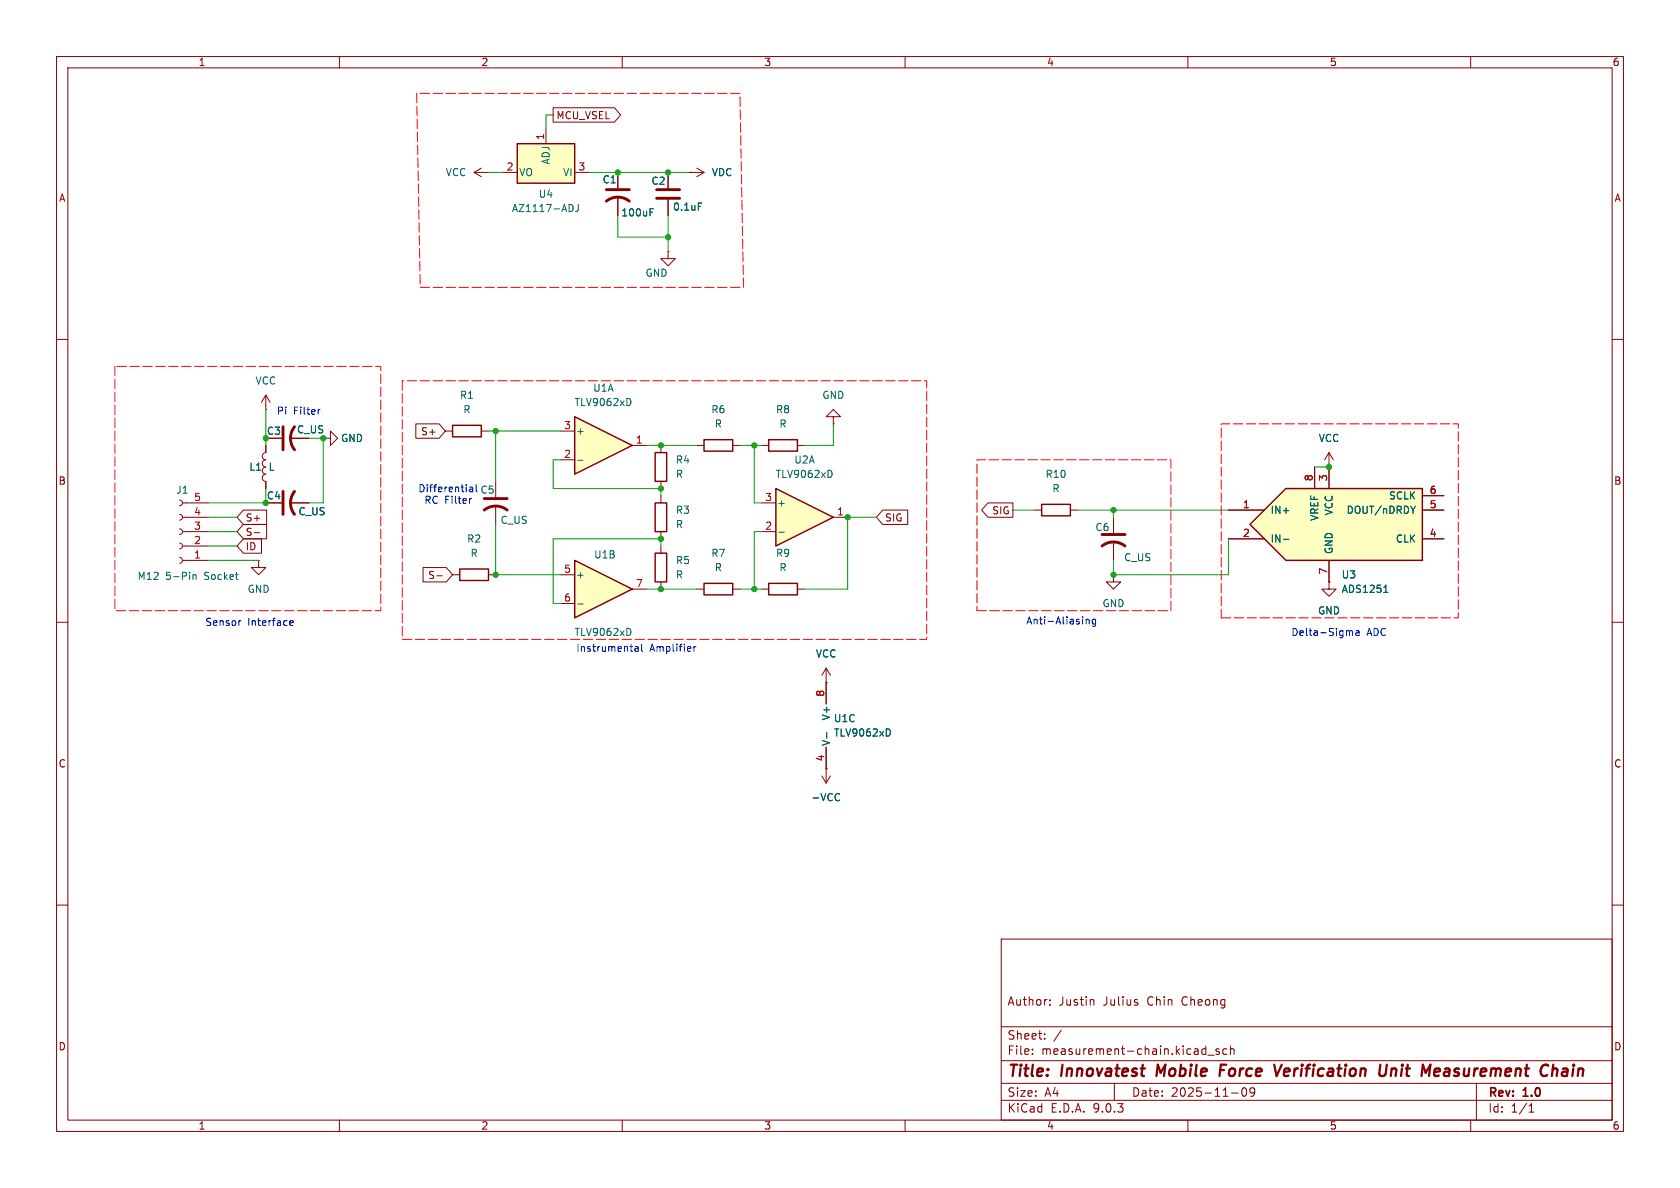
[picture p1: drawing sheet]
<svg xmlns="http://www.w3.org/2000/svg" width="297mm" height="210mm" viewBox="0 0 297 210" stroke-linecap="round" stroke-linejoin="round" font-family="sans-serif">
<g fill="none" stroke="#840000" stroke-width=".18">
<path d="M10 10h277v190h-277zM12 12h273v186h-273zM60 10v2M110 10v2M160 10v2M210 10v2M260 10v2M10 60h2M285 60h2M116.8 87.6v1.3M116.8 94v1.3M10 110h2"/>
<path d="M285 110h2M10 160h2M177 166h108v32h-108zM185.6 177.6v.1M185.6 176.8v.1M193.2 176.7l.2 .2v.8M201 177.2l.2 .2-.2 .3M201 176.7l.1 .1M285 160h2M60 198v2M110 198v2M160 198v2"/>
<path d="M177 194.5h108M177 191.5h108M177 187.5h108M177 181.5h108M182.5 186.3v.1M182.5 185.5v.1M184.7 183.6v.1M184.7 182.8v.1M187.6 182.1l-1.3 2M197 191.5v3M210 198v2M212.7 185.4l.5 .1"/>
<path d="M213.2 184.9v1.5M213.2 186.3l-.5 .1M213.5 186.5h1.2M215.5 185.5l-.3-.1-.2 .2v.2l.5 .2v.3h-.5M216.9 185.5l-.4-.1-.3 .3v.4l.1 .2h.6M217.5 185.5l.2-.1 .4 .1 .1 .9M217.5 184.9v1.5M217.7 193.2h1.2M219.7 192.4l.2-.1a.81 .81 0 0 1 .6 .6 .81 .81 0 0 1-.3 .8l-.2 .1a.81 .81 0 0 1-.3-1.4zM221.8 192.9l-.3 .3h-.3l-.2-.3 .1-.5 .4-.1 .2 .1a.99 .99 0 0 1-.3 1.4h-.3M260 198v2M261 191.5v6.5"/>
<path d="M270.3 196.6h.9M270.3 195.5l.4-.4v1.5"/>
</g>
<g fill="none" stroke="#840000" stroke-width=".4">
<path d="M204.7 188.2l-.3 2M215.7 189.2h.7M216.8 188.2h-1l-.2 2M226.6 188.2l-.9 2M227.4 188.9l-.3 .3-.1 .7 .2 .3h.4M228 189.4l-1 .1M244 188.2l-.2 1.6M245.2 188.2l-.2 1.6a.64 .64 0 0 1-1.1 .2M246 188.9l-.1 1.3M246.6 188.9l-.6 .2M253.6 190.1l.2 .1 .6-.1M253.6 189.2l.3-.3h.4l.3 .3v.2l-1 .1"/>
<path d="M274.5 189.1a.49 .49 0 0 1 .8 .1l-.1 1M274.6 188.2l-.3 2M276.9 188.9l-.6 .1M276.9 189.4h-.5a.4 .4 0 0 0-.3 .4 .4 .4 0 0 0 .2 .4h.5"/>
</g>
<path d="M115.8 88.9h2.1v5.1h-2.1z" fill="none" stroke="#840000" stroke-width=".25"/>
<path d="M221 92.7l6.3-6.3h24.2v12.7h-24.2z" fill="#ffffc2"/>
<path d="M221 92.7l6.3-6.3h24.2v12.7h-24.2z" fill="none" stroke="#840000" stroke-width=".25"/>
<path d="M217.2 90.2h6.3M217.2 95.3h6.3M232.4 82.6v3.8M234.9 82.6v3.8M234.9 99.1v3.8M251.5 90.2h3.8M251.5 95.3h3.8M251.5 87.6h3.8" fill="none" stroke="#840000" stroke-width=".18"/>
<path d="M226.9 95.3h.9M250.2 89.5l-.4 .6M244.6 104.7h.8M244.9 103.6l.1-.2v1.3" fill="none" stroke="#006464" stroke-width=".18"/>
<path d="M91.4 25.4h10.2v7h-10.2z" fill="#ffffc2"/>
<path d="M91.4 25.4h10.2v7h-10.2zM184.1 89.2h5.1v2h-5.1zM81.3 100.6h5.1v2h-5.1z" fill="none" stroke="#840000" stroke-width=".25"/>
<g fill="none" stroke="#840000" stroke-width=".18">
<path d="M83.8 30.5h2.6M83.8 30.5l1.3 .7M85.1 29.7l-1.3 .8M86.4 30.5h.1M88.9 30.5h2.5M96.5 22.9v2.5M101.6 30.5h2.5M109.2 30.5v2.8M109.2 34.8v3.3M118.1 30.5v2.8M118.1 35.3v2.8M121.9 30.5h.1"/>
<path d="M121.9 30.5h2.6M123.2 29.7l1.3 .8M124.5 30.5l-1.3 .7M118.1 44.5v1.2h1.3l-1.3 1.3-1.3-1.3h1.3M118.1 44.5h.1M47 72.4h.1M47 69.9l-.8 1.2M47 69.9l.8 1.2M47 69.9v2.5M47 78.7v1.3M51.3 77.5h3.3M57.1 77.5h1.3v-1.3l1.3 1.3-1.3 1.2v-1.2"/>
<path d="M31.7 98.6l.4 .1 .2 .4-.2 .3-.4 .2M31.7 96l.4 .2 .2 .3-.2 .4-.4 .1M31.7 93.5l.4 .1 .2 .4-.2 .3-.4 .2M31.7 90.9l.4 .2 .2 .3-.2 .4-.4 .1M31.7 88.4l.4 .1 .2 .4-.2 .4-.4 .1M32.3 99.1h4.5M32.3 96.5h4.5M32.3 94h4.5M32.3 91.4h4.5M32.3 88.9h4.5M45.7 99.1v1.2h1.3l-1.3 1.3-1.3-1.3h1.3M45.7 99.1h.1"/>
<path d="M47 80a.64 .64 0 0 0-.6 .7 .64 .64 0 0 0 .6 .6 .64 .64 0 0 0-.6 .6 .64 .64 0 0 0 .6 .7 .64 .64 0 0 0-.6 .6 .64 .64 0 0 0 .6 .6 .63 .63 0 0 0-.6 .7 .63 .63 0 0 0 .6 .6v1.3M51.3 88.9h3.3M87.6 85.1v2.8M87.6 89.4v3.3M182.9 90.2h1.2M189.2 90.2h1.3M80 101.6h1.3M86.4 101.6h1.2M146 118.1v6.4M146 118.1l-.7 1.3M146 118.1l.8 1.3M196.8 101.6v1.3h1.3l-1.3 1.2-1.2-1.2h1.2"/>
<path d="M196.8 101.6h.1M145.3 137.2l.7 1.2M146 135.9h.1M146 120.7h.1M146 132.1v6.3M146.8 137.2l-.8 1.2"/>
</g>
<path d="M100.9 36.1a.68 .68 0 0 1 .4 .7 .68 .68 0 0 1-.4 .6M102.2 36.1v.9a.41 .41 0 0 1-.4 .4M114.9 37.5h.4M114.9 36.9h.6M123.5 35.9h.6M34.1 101.6v.8M34.1 101.7l.2-.1h.3l.1 .8M146.1 129.5v1M157.2 128.9l.2 .5-.2 .7M148.2 140.3l.2 .1M148.4 141.4l-.2 .1" fill="none" stroke="#006464" stroke-width=".18"/>
<path d="M107.2 35.6a3.3 3.3 0 0 1 4.1 0M107.2 33.5h4.1M116.1 33.5h4M116.1 35.1h4M50 75.4v4.1M52.1 75.4a3.3 3.3 0 0 0 0 4.1M50 86.9v4M52.1 86.9a3.3 3.3 0 0 0 0 4M85.6 90.2a3.3 3.3 0 0 1 4.1 0M85.6 88.1h4.1" fill="none" stroke="#840000" stroke-width=".51"/>
<path d="M101.6 99.1l10.2 5-10.2 5.1z" fill="#ffffc2"/>
<path d="M101.6 99.1l10.2 5-10.2 5.1z" fill="none" stroke="#840000" stroke-width=".25"/>
<path d="M99.1 101.6h2.5M99.1 106.7h2.5M111.8 104.1h2.5" fill="none" stroke="#840000" stroke-width=".18"/>
<path d="M102.1 106.8h1M111.3 111.1l.2 .5-.2 .7" fill="none" stroke="#006464" stroke-width=".18"/>
<path d="M137.2 86.4l10.1 5-10.1 5.1z" fill="#ffffc2"/>
<path d="M80 75.2h5.1v2h-5.1zM124.5 77.7h5v2.1h-5zM135.9 77.7h5.1v2.1h-5.1zM115.8 97.8h2.1v5.1h-2.1zM115.8 80h2.1v5.1h-2.1zM137.2 86.4l10.1 5-10.1 5.1zM124.5 103.1h5v2.1h-5zM135.9 103.1h5.1v2.1h-5.1z" fill="none" stroke="#840000" stroke-width=".25"/>
<g fill="none" stroke="#840000" stroke-width=".18">
<path d="M78.7 76.2h1.3M85.1 76.2h1.3M116.8 78.7v1.3M123.2 78.7h1.3M129.5 78.7h1.3M134.6 78.7h1.3M141 78.7h1.2M147.3 73.7h1.3l-1.3-1.3-1.3 1.3h1.3v1.2M147.3 74.9h.1M116.8 85.1v1.3M116.8 96.5v1.3M134.6 88.9h2.6"/>
<path d="M134.6 94h2.6M147.3 91.4h2.6M116.8 102.9v1.2M123.2 104.1h1.3M129.5 104.1h1.3M134.6 104.1h1.3M141 104.1h1.2"/>
</g>
<path d="M137.7 94.1h1M146.9 83.2l.2 .5-.2 .6" fill="none" stroke="#006464" stroke-width=".18"/>
<path d="M101.6 73.7l10.2 5-10.2 5.1z" fill="#ffffc2"/>
<path d="M101.6 73.7l10.2 5-10.2 5.1z" fill="none" stroke="#840000" stroke-width=".25"/>
<g fill="none" stroke="#840000" stroke-width=".18">
<path d="M97.8 19h10.8l1.1 1.3-1.1 1.3h-10.8zM109.2 30.5v2.8M109.2 34.8v3.3M118.1 30.5v2.8M118.1 35.3v2.8M121.9 30.5h.1M47 78.7v1.3M51.3 77.5h3.3M73.5 74.9h4.1l1.1 1.3-1.1 1.3h-4.1zM99.1 76.2h2.5M111.8 78.7h2.5M43 92.7h4.1v2.6h-4.1l-1.1-1.3z"/>
<path d="M43 95.2h3.2v2.6h-3.2l-1.1-1.3zM43 90.2h4.1v2.5h-4.1l-1.1-1.3zM45 94.2h.9M47 85.1v1.3M51.3 88.9h3.3M99.1 81.3h2.5M156.1 90.2h4.4v2.5h-4.4l-1.2-1.3zM174.7 88.9h4.4v2.5h-4.4l-1.2-1.2zM196.8 91.4v2.8M196.8 95.8v3.3M217.2 90.2h6.3M217.2 95.3h6.3"/>
<path d="M232.4 82.6v3.8M234.9 82.6h.1M234.9 80l-.7 1.3M234.9 80l.8 1.3M234.9 80v6.4M234.9 99.1v3.8M251.5 90.2h3.8M251.5 95.3h3.8M251.5 87.6h3.8M74.8 100.3h4.1l1.1 1.3-1.1 1.3h-4.1zM77.2 101.8h1M234.9 102.9v1.2h1.3l-1.3 1.3-1.2-1.3h1.2"/>
<path d="M234.9 102.9h.1M146 120.7h.1M146 135.9h.1M146 120.7v3.8M146 132.1v3.8"/>
</g>
<g fill="none" stroke="#006464" stroke-width=".18">
<path d="M114.9 37.5h.4M114.9 36.9h.6M123.5 35.9h.6M111.3 70.5l.2 .5-.2 .6M102.1 81.4h1M226.9 95.3h.9M250.2 89.5l-.4 .6M244.6 104.7h.8M244.9 103.6l.1-.2v1.3M146.1 129.5v1M157.2 128.9l.2 .5-.2 .7M148.2 140.3l.2 .1"/>
<path d="M148.4 141.4l-.2 .1"/>
</g>
<path d="M194.8 96.5a3.3 3.3 0 0 1 4.1 0M194.8 94.5h4.1" fill="none" stroke="#840000" stroke-width=".51"/>
<path d="M73.7 16.5l.6 34.3h57.1l-.6-34.3h-57.1M20.3 64.8v43.2h47v-43.2h-47M71.1 67.3v45.7h92.7v-45.7h-92.7M172.7 108h34.3v-26.7h-34.3v26.7M215.9 109.2h41.9v-34.3h-41.9v34.3" fill="none" stroke="#f00" stroke-width=".18" stroke-dasharray="1.7 .6"/>
<g fill="none" stroke="#009600" stroke-width=".18">
<path d="M86.4 30.5h2.5M97.8 20.3h-1.3v2.6M104.1 30.5h17.8M109.2 38.1v3.8h8.9M118.1 38.1v6.4M47 72.4v6.3M57.1 77.5v11.4h-2.5M86.4 76.2h12.7M87.6 76.2v8.9M114.3 78.7h8.9M130.8 78.7h3.8M133.3 78.7v10.2h1.3"/>
<path d="M147.3 74.9v3.8h-5.1M36.8 96.5h5.1M36.8 99.1h8.9M36.8 94h5.1M36.8 91.4h5.1M47 86.4v2.5h-10.2M87.6 92.7v8.9h11.5M99.1 81.3h-1.3v5.1h19v1.2M116.8 96.5v-1.2h-19v11.4h1.3M134.6 94h-1.3v10.1M154.9 91.4h-5v12.7h-7.7M179.1 90.2h3.8"/>
<path d="M190.5 90.2h26.7M196.8 90.2v1.2M217.2 95.3v6.3h-20.4v-2.5M232.4 82.6h2.5M114.3 104.1h8.9M130.8 104.1h3.8"/>
</g>
<g fill="none" stroke="#0000c2" stroke-width=".18">
<path d="M56.6 72.4h-.2M83 86.2h.5l.1 .7M83.4 88.1l-.3 .1M83.6 86.4l-.5 .1-.1 .1 .1 .3h.5M84.2 85.7v1.1l.2 .1M42.6 109.7l-.2 .1M51.2 110.1l.6-.1v-.2l-.4-.1-.2 .2 .1 .6h.5M112.3 114.4h.5v.7M112.8 114.6l-.4 .1-.2 .1 .2 .3h.4M113.4 113.9v1.1l.2 .1M122.7 114.3v.8M123 114.3l-.3 .2"/>
<path d="M192 109.5v.8M192 109.6l.2-.1h.3v.8M193.7 109.5h-.4l-.2 .2 .1 .6h.5M193.7 109.5v1l-.2 .2h-.4M238.4 111.5l.2 .2M238.6 111.7v.6M238.6 111.7l.2-.2 .3 .1v.7M239.7 111.6h.5l.1 .7M240.3 111.8l-.5 .1-.1 .1 .1 .3h.5"/>
</g>
<g fill="#009600" stroke="#009600" stroke-width=".18">
<circle cx="118.1" cy="30.5" r=".46"/>
<circle cx="118.1" cy="41.9" r=".46"/>
<circle cx="57.1" cy="77.5" r=".46"/>
<circle cx="47" cy="77.5" r=".46"/>
<circle cx="109.2" cy="30.5" r=".46"/>
<circle cx="87.6" cy="101.6" r=".46"/>
<circle cx="47" cy="88.9" r=".46"/>
<circle cx="87.6" cy="76.2" r=".46"/>
<circle cx="116.8" cy="78.7" r=".46"/>
<circle cx="116.8" cy="86.4" r=".46"/>
<circle cx="133.3" cy="78.7" r=".46"/>
<circle cx="149.9" cy="91.4" r=".46"/>
<circle cx="234.9" cy="82.6" r=".46"/>
<circle cx="196.8" cy="90.2" r=".46"/>
<circle cx="196.8" cy="101.6" r=".46"/>
<circle cx="133.3" cy="104.1" r=".46"/>
<circle cx="116.8" cy="104.1" r=".46"/>
<circle cx="116.8" cy="95.3" r=".46"/>
</g>
<g font-size="2.8" fill="#840000">
<text x="178" y="190.9">Title:</text>
<text x="187.7" y="190.9">Innovatest</text>
<text x="205.3" y="190.9">Mobile</text>
<text x="217.3" y="190.9">Force</text>
<text x="227.8" y="190.9">Verification</text>
<text x="247" y="190.9">Unit</text>
<text x="255.4" y="190.9">Measurement</text>
<text x="277.2" y="190.9">Chain</text>
</g>
<g font-size="2.1" fill="#840000">
<text x="178" y="178">Author:</text>
<text x="187.2" y="178">Justin</text>
<text x="195.1" y="178">Julius</text>
<text x="203" y="178">Chin</text>
<text x="209.2" y="178">Cheong</text>
<text x="178" y="184">Sheet:</text>
<text x="178" y="186.7">File:</text>
<text x="184.1" y="186.7">measurement-chain.kicad_sch</text>
<text x="178" y="196.9">KiCad</text>
<text x="178" y="194.1">Size:</text>
<text x="184.7" y="194.1">A4</text>
<text x="185.7" y="196.9">E.D.A.</text>
<text x="193.3" y="196.9">9.0.3</text>
<text x="200" y="194.1">Date:</text>
<text x="207" y="194.1">2025-11-09</text>
<text x="263" y="194.3">Rev:</text>
<text x="263" y="196.9">Id:</text>
<text x="267.1" y="196.9">1/1</text>
<text x="269.4" y="194.3">1.0</text>
</g>
<g font-size="1.8" fill="#840000">
<text x="35" y="11.9">1</text>
<text x="85" y="11.9">2</text>
<text x="135" y="11.9">3</text>
<text x="185" y="11.9">4</text>
<text x="235" y="11.9">5</text>
<text x="285" y="11.9">6</text>
<text x="98.3" y="21.3">MCU_VSEL</text>
<text x="10.3" y="35.9">A</text>
<text x="285.3" y="35.9">A</text>
<text x="47.1" y="77.1">C3</text>
<text x="74.3" y="77.2">S+</text>
<text x="10.3" y="85.9">B</text>
<text x="47.1" y="88.5">C4</text>
<text x="285.3" y="85.9">B</text>
<text x="43.3" y="94.9">S-</text>
<text x="43.3" y="92.4">S+</text>
<text x="156.4" y="92.4">SIG</text>
<text x="175.3" y="91.1">SIG</text>
<text x="43.3" y="97.5">ID</text>
<text x="75.6" y="102.6">S-</text>
<text x="10.3" y="135.9">C</text>
<text x="285.3" y="135.9">C</text>
<text x="10.3" y="185.9">D</text>
<text x="285.3" y="185.9">D</text>
<text x="35" y="199.9">1</text>
<text x="85" y="199.9">2</text>
<text x="135" y="199.9">3</text>
<text x="185" y="199.9">4</text>
<text x="235" y="199.9">5</text>
<text x="285" y="199.9">6</text>
</g>
<g font-size="1.8" fill="#a90000">
<text x="96.3" y="24.8" transform="rotate(-90 96.3 24.8)">1</text>
<text x="89.5" y="30.2">2</text>
<text x="102.2" y="30.2">3</text>
<text x="99.6" y="75.9">3</text>
<text x="99.6" y="81">2</text>
<text x="112.3" y="78.5">1</text>
<text x="34.2" y="88.6">5</text>
<text x="135.2" y="88.6">3</text>
<text x="219.6" y="89.9">1</text>
<text x="232.2" y="85.2" transform="rotate(-90 232.2 85.2)">8</text>
<text x="234.7" y="85.2" transform="rotate(-90 234.7 85.2)">3</text>
<text x="252.7" y="87.4">6</text>
<text x="252.7" y="89.9">5</text>
<text x="34.2" y="93.7">3</text>
<text x="34.2" y="91.2">4</text>
<text x="135.2" y="93.7">2</text>
<text x="147.9" y="91.2">1</text>
<text x="219.6" y="95">2</text>
<text x="252.7" y="95">4</text>
<text x="34.2" y="98.8">1</text>
<text x="34.2" y="96.3">2</text>
<text x="99.6" y="101.3">5</text>
<text x="234.7" y="101.7" transform="rotate(-90 234.7 101.7)">7</text>
<text x="99.6" y="106.4">6</text>
<text x="112.3" y="103.9">7</text>
<text x="145.8" y="123.3" transform="rotate(-90 145.8 123.3)">8</text>
<text x="145.8" y="134.7" transform="rotate(-90 145.8 134.7)">4</text>
</g>
<g font-size="1.8" fill="#006464">
<text x="97.4" y="29.2" transform="rotate(-90 97.4 29.2)">ADJ</text>
<text x="78.7" y="31.3">VCC</text>
<text x="91.7" y="31.3">VO</text>
<text x="95.1" y="35.2">U4</text>
<text x="99.4" y="31.3">VI</text>
<text x="106.4" y="32.6">C1</text>
<text x="115.1" y="32.9">C2</text>
<text x="125.7" y="31.3">VDC</text>
<text x="90.4" y="37.7">AZ1117-ADJ</text>
<text x="109.7" y="38.5">100uF</text>
<text x="118.9" y="37.4">0.1uF</text>
<text x="114" y="49.1">GND</text>
<text x="45.1" y="68.2">VCC</text>
<text x="81.2" y="70.7">R1</text>
<text x="101.5" y="72">TLV9062xD</text>
<text x="104.8" y="69.4">U1A</text>
<text x="145.3" y="70.7">GND</text>
<text x="52.4" y="76.8">C_US</text>
<text x="81.8" y="73.3">R</text>
<text x="101.7" y="77.1">+</text>
<text x="125.7" y="73.3">R6</text>
<text x="126.3" y="75.8">R</text>
<text x="137.1" y="73.3">R8</text>
<text x="137.7" y="75.8">R</text>
<text x="44" y="83.4">L1</text>
<text x="47.4" y="83.4">L</text>
<text x="60.2" y="78.3">GND</text>
<text x="119.4" y="82.1">R4</text>
<text x="140.3" y="82.1">U2A</text>
<text x="233" y="78.3">VCC</text>
<text x="31.1" y="87.5">J1</text>
<text x="84.8" y="87.5">C5</text>
<text x="119.4" y="84.7">R</text>
<text x="137" y="84.7">TLV9062xD</text>
<text x="137.3" y="89.8">+</text>
<text x="184.7" y="84.7">R10</text>
<text x="186" y="87.2">R</text>
<text x="245.5" y="88.5">SCLK</text>
<text x="52.7" y="91.3">C_US</text>
<text x="88.4" y="92.8">C_US</text>
<text x="119.4" y="91">R3</text>
<text x="119.4" y="93.6">R</text>
<text x="193.6" y="94.1">C6</text>
<text x="224.5" y="91">IN+</text>
<text x="233.3" y="92.2" transform="rotate(-90 233.3 92.2)">VREF</text>
<text x="235.8" y="91.2" transform="rotate(-90 235.8 91.2)">VCC</text>
<text x="238" y="91">DOUT/nDRDY</text>
<text x="82.5" y="96.1">R2</text>
<text x="83.1" y="98.7">R</text>
<text x="104.9" y="98.9">U1B</text>
<text x="119.4" y="99.9">R5</text>
<text x="125.7" y="98.7">R7</text>
<text x="126.3" y="101.2">R</text>
<text x="137.1" y="98.7">R9</text>
<text x="137.7" y="101.2">R</text>
<text x="198.6" y="99.4">C_US</text>
<text x="224.5" y="96.1">IN-</text>
<text x="235.8" y="98" transform="rotate(-90 235.8 98)">GND</text>
<text x="246.7" y="96.1">CLK</text>
<text x="24.2" y="102.7">M12</text>
<text x="29.3" y="102.7">5-Pin</text>
<text x="36.2" y="102.7">Socket</text>
<text x="43.7" y="105">GND</text>
<text x="101.7" y="102.5">+</text>
<text x="119.4" y="102.5">R</text>
<text x="194.8" y="107.5">GND</text>
<text x="237.1" y="105">ADS1251</text>
<text x="237.1" y="102.5">U3</text>
<text x="101.5" y="112.6">TLV9062xD</text>
<text x="232.9" y="108.8">GND</text>
<text x="144.1" y="116.4">VCC</text>
<text x="146.9" y="132" transform="rotate(-90 146.9 132)">V-</text>
<text x="146.9" y="127.5" transform="rotate(-90 146.9 127.5)">V+</text>
<text x="147.3" y="127.9">U1C</text>
<text x="147.3" y="130.4">TLV9062xD</text>
<text x="143.3" y="141.8">-VCC</text>
</g>
<g font-size="1.8" fill="#0000c2">
<text x="48.8" y="73.5">Pi</text>
<text x="51.9" y="73.5">Filter</text>
<text x="73.9" y="87.2">Differential</text>
<text x="74.9" y="89.3">RC Filter</text>
<text x="36.2" y="110.8">Sensor</text>
<text x="43.8" y="110.8">Interface</text>
<text x="181.3" y="110.6">Anti-Aliasing</text>
<text x="228.2" y="112.6">Delta-Sigma</text>
<text x="241.6" y="112.6">ADC</text>
<text x="101.8" y="115.4">Instrumental</text>
<text x="114.9" y="115.4">Amplifier</text>
</g>
</svg>
